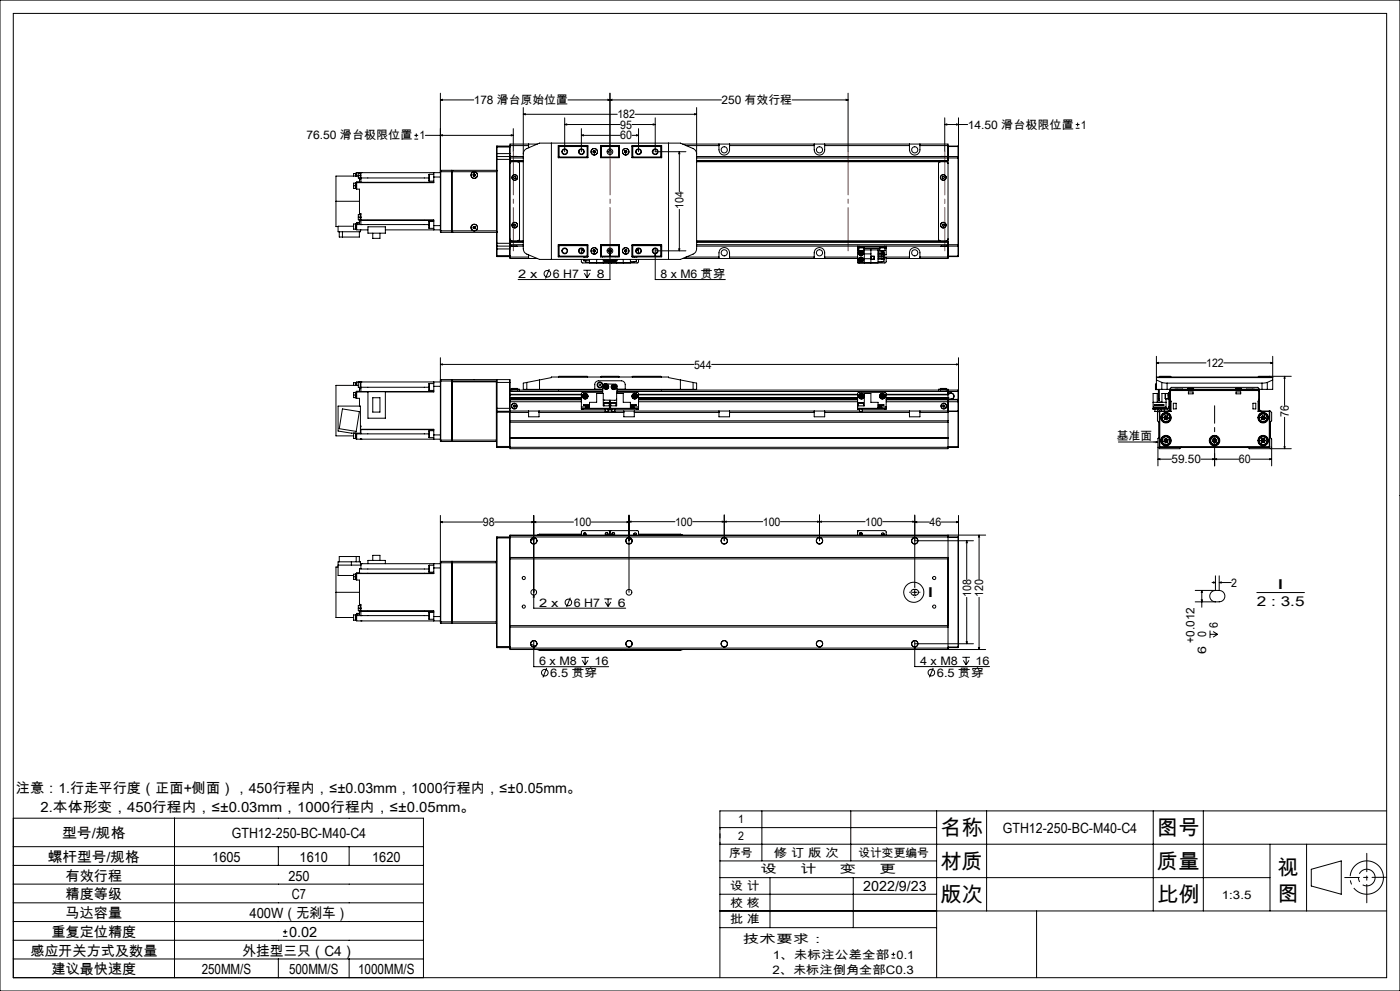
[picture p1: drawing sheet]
<svg xmlns="http://www.w3.org/2000/svg" width="420mm" height="297mm" viewBox="0 0 420 297" stroke-linecap="round" stroke-linejoin="round" font-family="sans-serif">
<g fill="none" stroke="#000" stroke-width=".3">
<path d="M0 0h420v297h-420zM4 4h412v289h-412zM132.1 29.9l.6-.1v.3zM132.1 29.9h10M132.1 27.9v41.3M154 38.6v6.9M157 34.3l.6-.2v.3zM157 32.2v42.4l.3 .9 .4 .5 4.2 1.7h42.2l4.4-1.9 .5-1.2v-42.4M157 34.3h28.2M169.4 37.3l.6-.2v.4zM169.4 37.3h16.7M169.4 35.3v10.2"/>
<path d="M174.4 38.6v6.9M182.4 29.8l.6 .1-.6 .2zM183 29.9l.6-.1v.3zM183 27.9v17.6M189.6 37.3h7M190.5 34.3h18.5M191.6 38.6v6.9M196 37.1l.6 .2-.6 .2zM196.6 35.3v10.2h9.2M208.4 34.1l.6 .2-.6 .1zM216.4 29.9h-46M237.6 29.9h16.8"/>
<path d="M253.8 29.8l.6 .1-.6 .2zM254.4 27.9v17.6M283.4 37.3l.6-.2v.4zM283.4 37.3h6.9M283.4 35.3v10.2M286.9 37.1l.6 .2-.6 .2zM287.5 35.3v11.8M322.7 38.4h1.1M322.7 37.3h1.1M323.3 36.8v1.1M106.1 55.7v.8h.8M106.1 55.7h.9"/>
<path d="M106.6 54.9h-.5v.8M106.6 52h-.5v.8M106.9 54.8l.1 1.7M106.9 51.9v.9M107 54.6v.1M107 54.8h-.4v1.7M107 51.9h-.4v.9M107 54.7v2h.8v7.3M107 54.6h23.1M107.5 52.8h-6.7v7.5M107.5 52.6v.8h.6M107.5 52.6h.8"/>
<path d="M107.8 53.8v.7l-.8 .1M107.8 53.4v.4M107.8 51.7v.1M107.8 53.8h.5M108.1 51.7v1.7h.2M108.1 51.8h-.6v.8M108.3 54.6h.1M108.3 53.3v1.3M108.3 51.7v1.6M108.3 51.7h.1M108.3 53.3h20.4M124.3 41.7h1.1"/>
<path d="M124.3 40.6h1.1M124.9 40v1.1M127.6 40.6h26.4M128.8 52.2v2.1M128.8 52.2h1.3M128.8 54.3h1.3M130.1 51.7v1.4M130.1 53.1v1.6h-23.1M130.1 53.1h2M132.1 51.7h-25.1v1.1M132.1 40.6l.6-.2v.3zM132.2 51l-.1 .5h16.9v-.5h-13.4v.5"/>
<path d="M132.2 51v18.6M132.2 51h3.3M135.5 51v18.6M135.5 51l.1 .1M135.6 51.1h.1M135.6 51.1v.4M135.6 51.5v17.7M142 52.3v.4M142 52.7l.3 .1M142.2 52.1l.3 .2M142.2 52.1l-.2 .2M142.5 52.3l.1 .3"/>
<path d="M142.6 52.6l-.3 .2M149 51.1h.1M149 47v.8M149 46v1M149 47.8v25.1M149 47.8h4M149 46h4M149 44.1h4M149.1 46.9v26.9M149.1 43.8v3.1M149.1 43.8l-.1 2.2M149.1 46.9h3.8"/>
<path d="M149.1 46.9l-.1 .1M149.1 43.8h3.8M152.9 46.9v26.9M152.9 43.8v3.1M152.9 46.9l.1 .1M152.9 43.8h.1M153 46.9h.1M153 47v.8M153 47.8v25.1M153 46.9h4M153 48.1h4M153 43.6h5.6"/>
<path d="M153 47.3h4M153.4 40.4l.6 .2-.6 .1zM153.4 46.9h1.7M154.3 52.9l.5 .3-.2 .3h-.4l-.1-.3zM155.3 48.5l.6 .5v22.6l-.3 .5-.3 .1M157 48.5h-3.4l-.5 .1-.1 .4M157 46.1l.3-.9 .4-.5 4.2-1.8h42.2l4.1 1.8 .5 .5 .3 .9M158.6 43.2v1.1M161.2 43.2h-8.2v3.7M165.4 42.9v34.8M167.5 46.9h.1M167.5 43.7h8.9v3.6h-8.9z"/>
<path d="M167.6 43.8v3.5M167.6 43.8h8.8M167.6 43.8l.1 .1M167.7 43.9h8.4M167.7 43.9v3.2M167.7 47.1l-.1 .1h8.8M167.7 47.1h8.4M174.4 40.6l.6-.2v.3zM174.4 40.6h11.7M176.1 43.9v3.2M176.1 43.9l.2-.1v3.4l-.2-.1M178 45.6l.3 .2"/>
<path d="M178 45.3v.3M178.3 45.2l.3 .1M178.3 45.2l-.3 .1M178.5 45.6l-.2 .2M178.6 45.3l-.1 .3M180.2 43.7l.1 .1M180.2 43.7h5.6v3.6h-5.6zM180.2 43.8h5.6M180.2 47.2h5.6M180.3 43.8v3.4l.1-.1M180.3 43.8l.1 .1M180.4 43.9h5.2"/>
<path d="M180.4 43.9v3.2M180.4 47.1h5.2M185.6 43.9l.1-.1v3.4l-.1-.1M185.6 43.9v3.2M187.4 45.6l.3 .2M187.4 45.3v.3M187.7 45.2l.3 .1M187.7 45.2l-.3 .1M188 45.3v.3M188 45.6l-.3 .2M189.6 40.6h2M189.6 43.7h8.9v3.6h-8.9z"/>
<path d="M189.6 43.8h8.8M189.8 43.9l-.1-.1v3.4l.1-.1M189.8 43.9h8.5M189.8 43.9v3.2M189.8 47.1h8.5M190.3 43.7v.1M191 40.4l.6 .2-.6 .1zM198.3 43.9v3.2M198.3 47.1l.1 .1h-8.8M198.4 43.8v3.5M198.4 46.9h.1M198.4 43.8l-.1 .1"/>
<path d="M200.6 42.9v34.8M203.8 45.5l.1 .6h-.3zM203.8 45.5v11.9M204.8 43.2h79.6v34.3h-18.5M205.8 43.6h9.9M209 48.5h74.8l.5 .2 .1 .3M209 46.9h78.4M209 48.1h75.4M209 47.3h78.4M215.7 43.2a3.2 3.2 0 0 0 .4 2.8 1.58 1.58 0 0 0 1.8 .4 1.58 1.58 0 0 0 1-1.5v-1.7M218.9 43.6h25.4M244.3 43.2a3.2 3.2 0 0 0 .4 2.8 1.56 1.56 0 0 0 1.7 .4 1.56 1.56 0 0 0 1-1.5v-1.7"/>
<path d="M247.4 43.6h25.4M272.8 43.2a3.2 3.2 0 0 0 .5 2.8 1.56 1.56 0 0 0 1.7 .4 1.56 1.56 0 0 0 1-1.5v-1.7M276 43.6h8.4M282.1 48.5l-.5 .5v22.6l.2 .5 .3 .1M282.3 46.9h1.7M282.9 52.9h.3l.1 .4-.2 .2-.3-.1zM284.4 43.8h3M284.4 43.9h3M287.4 46.9v.4M287.4 47.3h.1M287.4 46.9l.1 .2M287.4 43.8v.1"/>
<path d="M287.4 43.9v3M287.4 47.3v26M287.5 47.1v.2M287.5 47.3v26M100.8 60.3v7.6h.6M100.8 60.3h7M101.8 69.5v1.5h6v-1.5M102.7 69.5v1.5M106.1 67.8h-4.7v1.7h6.7v-.6M106.6 67.1h-.5v1.6h.5M106.9 67.1v1.7M107 66.9v.4"/>
<path d="M107 67.3v1.6h3.4M107 67.1h-.4v1.7h.4M107 67.3h21.7M107.5 65.1v.8h22.6v1.7M107.5 65.1h.8M107.8 64h.5v1.1M107.8 64v.3M107.8 66.1v.8h-.8M107.8 65.9v.2M107.8 66.7h-.8v.2M107.8 66.1h.5M108.1 64.3h-.6v.8"/>
<path d="M108.3 64.2h-.2v1.7M108.3 65.1v.9M108.3 67.3h.1M108.3 66v1.3M108.3 68.9h.1M108.3 66h21.8M110.4 68h5.2v1.9h-5.2zM111.8 69.9v1.5h2.2v-1.5M115.6 68.9h16.5M128.8 66.4v2M128.8 66.4h1.3M128.8 68.4h1.3"/>
<path d="M130.1 67.6v1.3M130.1 67.6h2M132.1 69.2h16.9v.4h-13.4M132.1 69.2l.1 .4M132.2 69.6h3.3M135.6 69.5h.1M135.6 69.2v.4M135.6 69.2v.3M135.6 69.5v.1M135.6 69.5l-.1 .1M142 68.4l.3 .1M142 68v.4"/>
<path d="M142.3 67.9l.3 .1M142.3 67.9l-.3 .1M142.6 68v.4M142.6 68.4l-.3 .1M149 69.5h.1M149 72.9v.8M149 73.7v.9M149 74.6l.1 2.3M149 76.6h4M149 72.9h4M149 73.7l.1 .1M149 74.6h4"/>
<path d="M149.1 73.8v3.1M149.1 73.8h3.8M149.1 76.9h3.8M152.9 73.8v3.1M153 71.6l.1 .4 .4 .2h3.5M153 73.7h.1M153 72.9v.8M153 73.8v3.7h8.2M153 72.5h4M153 73.8h4M153 77h5.6M153 73.3h4"/>
<path d="M153 73.7l-.1 .1M153 76.8l-.1 .1M153.4 73.8h1.7M154.1 67.4l.2-.2 .4 .1v.3l-.2 .2-.3-.1zM158.6 76.4v1.1M167.5 73.8h.1M167.5 73.4h8.9v3.6h-8.9zM167.6 73.4v3.5M167.6 76.9h8.8M167.7 73.6v3.2M167.7 73.6h8.4M167.7 76.8h8.4"/>
<path d="M167.7 76.8l-.1 .1M174.4 77.7v.8l.4 .3h8M174.4 74.5v1.4M174.8 75.1h.3M174.8 74.6v.5M175 77.7l.1 .4h1.7M175 77.8l.1 .1M175.1 77h.1M175.1 75.2v.3M175.2 78.1h.4M175.8 76.9v.1M175.8 78.1v.6h1"/>
<path d="M176.1 73.6v3.2M176.1 73.6l.2-.1v3.4l-.2-.1M176.4 73.5h-8.8l.1 .1M176.8 77.7v1.1h12.3v-1.1M178 75.3l.3 .2M178 75v.3M178.3 74.9l.3 .1M178.3 74.9l-.3 .1M178.5 75.3l-.2 .2M178.6 75l-.1 .3M179 77.7v1.1M180.2 73.4h5.6v3.6h-5.6z"/>
<path d="M180.2 76.9h5.6M180.2 73.5h5.6M180.3 76.9l-.1 .1M180.4 73.6l-.1-.1v3.4M180.4 73.6v3.2M180.4 73.6h5.2M180.4 76.8h5.2M180.4 76.8l-.1 .1M180.7 76.9v.1M180.9 76.9v.1M181 77.7v1.1M181.1 78h1.5"/>
<path d="M181.1 77.7v.3M181.3 78a.78 .78 0 0 0 .8 .5 .78 .78 0 0 0 .7-.8 .78 .78 0 0 1-.7 .9 .78 .78 0 0 1-.8-.6zM181.4 76.9v.1M181.7 78l.2 .2M181.9 78v.2M182.2 78l.1 .1M182.3 78.1l-.4 .1M182.3 78v.1M182.6 75.1h.1M182.6 78h.1M182.6 75.3l.1 .2M182.6 75v.1"/>
<path d="M182.6 77.7v.3M182.7 74.9h.6M183 76.1l.1 .6h-.3zM183 74.3v9.5h-27.6M183.4 78h.1M183.4 75.1h.1M183.4 78h1.5M183.4 75v.1M183.4 77.7v.3M183.4 75.3l-.1 .2M183.7 78l.3 .2M184 78v.2"/>
<path d="M184.3 78l-.3 .2M184.6 76.9v.1M184.7 78a.74 .74 0 0 1-.9 .5 .74 .74 0 0 1-.6-.8 .76 .76 0 0 0 .6 .9 .76 .76 0 0 0 .9-.6M184.9 78h.1M184.9 77.7v.3M185 77.7v1.1M185.1 76.9v.1M185.6 73.6l.1-.1v3.4l-.1-.1M185.6 73.6v3.2M187 77.7v1.1M187.4 75.3l.3 .2M187.4 75v.3"/>
<path d="M187.7 74.9l.3 .1M187.7 74.9l-.3 .1M188 75v.3M188 75.3l-.3 .2M189.6 73.4h8.9v3.6h-8.9zM189.6 76.9h8.8M189.6 73.5h8.8l-.1 .1M189.8 73.6l-.1-.1v3.4l.1-.1M189.8 73.6v3.2M189.8 73.6h8.5M189.8 76.8h8.5M190.2 76.9v.1"/>
<path d="M190.2 78.4v.3h-1.1M190.3 76.9v.1M190.9 75.1h.3M190.9 77h.1M190.9 77.7v.7h-1.8M190.9 77.7v.2M191.2 75.1h-.3M191.2 74.6v.5M191.6 77.7v.8l-.4 .3h-8M191.6 74.5v1.4M196.6 76.1l.1 .6h-.3zM196.6 74.3v9.5h21"/>
<path d="M196.6 75.2h9.2M198.3 73.6v3.2M198.3 76.8l.1 .1M198.4 73.4v3.5M198.4 73.8h.1M203.6 74.6h.3l-.1 .6zM203.8 62.8v12.4M204.8 77.5h52.5M205.8 77h9.9M209 72.5h75.4M209 73.8h78.4M209 73.3h78.4"/>
<path d="M215.7 77.5a3.2 3.2 0 0 1 .4-2.9 1.6 1.6 0 0 1 1.8-.3 1.6 1.6 0 0 1 1 1.5v1.7M218.9 77h25.4M244.3 77.5a3.2 3.2 0 0 1 .4-2.9 1.58 1.58 0 0 1 1.7-.3 1.58 1.58 0 0 1 1 1.5v1.7M247.4 77h9.9M257.3 74h.4M257.3 74v.5M257.3 74.5v4.3h6.1v-3.9M257.3 73.8v.2M257.3 74.9h.3M257.3 74.5h.3M257.6 74v.3h1.7v-.3M257.6 75.1h1"/>
<path d="M257.6 75.1h1.6M257.6 74.3v.8M257.7 73.8v.2M257.7 74h7.7M257.9 76l.3 .2M257.9 77.7l.1 .4M257.9 77.7l.8 .3M257.9 75.1a.76 .76 0 0 0-.3 1 .76 .76 0 0 0 1 .4 .76 .76 0 0 0 .4-1M257.9 75.6v.4M257.9 75.6l.4 .2M258 78.1l.3 .1M258 75.1a.75 .75 0 0 0-.4 1 .75 .75 0 0 0 1 .4 .75 .75 0 0 0 .4-1"/>
<path d="M258.2 77.4l.4 .1M258.2 77.4l-.3 .3M258.2 77.4l.1 .8M258.3 75.8l.3 .3M258.3 75.8l-.1 .4M258.3 75.4l.4 .2M258.3 75.4l-.4 .2M258.3 75.4v.4M258.6 75.1l.4 .4M258.6 77.5l.1 .5M258.6 77.5l-.6 .6M258.6 76.1l-.4 .1"/>
<path d="M258.7 75.6l-.1 .5M258.7 75.6l-.8 .4M258.7 78l-.4 .2M259.2 75.1h-.6M259.2 74.3v.8M259.2 74.9l4.7 .1M259.2 74.5h4.7M259.3 74.9v3.9M259.3 76.1h2M259.3 77.5h2M261.3 74.9v3.9M261.3 76.8h1v.9h-1z"/>
<path d="M262.2 76.8v.9M263.4 75.5h1.8v.4M263.4 76.2h1.8v.5h-1.8M263.4 77h1.8v.4h-1.8M263.4 77.7h1.8M263.4 75.9h1.8M263.8 74v.3h1.7M263.9 75.1h1.6M263.9 74.3v.8M264.5 77.4v.3l.3-.2 .4 .2M264.5 75.1v.4M264.5 76.7v.3"/>
<path d="M264.5 78.4v.3h-1.1M264.7 75.5h.3M264.8 77.5h.1M265.2 75.9l-.2 .3-.5-.3v.3M265.2 75.7v.2M265.2 77.7v.2M265.2 77.3h.7v1.2l-.4 .3h-8M265.2 77.7v.7h-1.8M265.2 77h7.6M265.4 74h.5M265.4 73.8v.2M265.5 74.3v.8"/>
<path d="M265.5 74.5h.4M265.6 74l-.1 .3M265.9 74v.5M265.9 73.8v.2M265.9 74.5v1.9h-.7M272.8 77.5a3.2 3.2 0 0 1 .5-2.9 1.58 1.58 0 0 1 1.7-.3 1.58 1.58 0 0 1 1 1.5v1.7M276 77h8.4M282.3 73.8h1.7M282.7 67.4l.2-.2 .3 .1 .1 .3-.3 .2zM284.4 71.6l-.1 .4-.3 .2h-75M284.4 76.9h3M284.4 76.8h3"/>
<path d="M287.4 73.3h.1M287.4 73.3v.5M287.4 76.8h.1M287.4 76.8v.1M287.4 73.8v3M287.5 73.3v.3M287.5 73.6l-.1 .2M287.5 76.8l-.1 .1M287.5 73.6v3.2M164.8 80.6l-1.1 2.9M175 81h2.3M175.3 81.9l.8 1.4"/>
<path d="M176.1 81v2.3M177 81.9l-.9 1.4M106.1 118.4v.8h.5M106.1 118.4h.9M106.6 117.6h-.5v.8M106.6 114.6v.9M106.9 117.5v1.7M106.9 114.6l-.8 .1v.8M107 117.3v.2M107 117.5h-.4v1.7h.4M107 114.6l-.1 .9M107 117.5v1.9h.8v2.3"/>
<path d="M107 117.5h3.4M107 117.3h23.1M107.5 115.5h-6.7v15.1h5.3M107.8 116.5v.8h-.8M107.8 116.1v.4M107.8 114.5h.1M107.8 116.5h.5M108.1 114.5v1.7h.2M108.1 114.5h-.6v1.6h.6M108.3 117.3h.1M108.3 116.1v1.2M108.3 114.5v1.6"/>
<path d="M108.3 114.5h.1M108.3 116.1h20.4M110.4 117.4h5.2v7.9h-5.2zM111.8 119.2h2.2v4.3h-2.2zM128.8 115v2M128.8 115h1.3M128.8 117h1.3M130.1 114.5v1.3M130.1 115.8v1.7h-14.5M130.1 115.8h2M132.1 114.5h-25.1v1M132.1 109.2l.6-.1v.3z"/>
<path d="M132.1 107.2v24.7M132.1 109.2h76.1M132.2 113.8v18.5M132.2 113.8l-.1 .4h16.9M132.2 113.8h3.3M135.5 113.8v18.5M135.5 113.8l.1 .4M135.6 114.2v-.4h13.4v.4M135.6 114.2v17.7M149 114.6h4M149 114.2l-13.4 .1M149 114.6v7.8"/>
<path d="M149.1 113.8v9.5M149.1 113.8l-.1 .8M149.1 113.8h3.8M152.9 113.8v9.5M152.9 113.8l.1 .8M153 119.7v.1M153 114.6v2.7M153 119.8v2.6M153 116.7h.6M153 119.2h21.4M153 117.3v2.4M153 116.9h27.8"/>
<path d="M153 118.3h21.4M153 117.3h27.8M153 119.8h21.4M153 119.7h21.4M153.6 116.4h1.7M153.6 116.6h.1M153.6 116.6h1.7M153.6 116.4v.5M153.6 116.7h1.7M155.3 116.6l-.1 .1M155.3 116.7h.6v.2M155.3 116.4v.5"/>
<path d="M158 116.7h20.4v-1.4a1.14 1.14 0 0 1 1.2-1.2h6.8a1.21 1.21 0 0 1 1.2 1.2v1.4h20.3M158 114.6l-1 .2v1.9h1M158 114.6v2.1M161.9 113.9v2.8M167.6 112.9h8.7M167.6 112.9v.1M167.6 116.7v.2M174.4 119.2h-21.4l21.4 .1M174.4 118.2h-21.4h21.4M175.2 118.5v.5M175.2 119l.4 .2M175.2 118.5l.4 .2"/>
<path d="M175.5 118.3l-.3 .2M175.5 118.3l.4 .2M175.5 118.3l.1 .4M175.6 118.7v.5M175.6 118.7l.3 .2M175.6 118.7l-.4 .3M175.9 118.9l-.3 .3M175.9 118.5v.4M175.9 118.5l-.3 .2M176.3 112.9v.1M178.4 116.6h2.4M180.3 112.9h5.4"/>
<path d="M180.3 112.9v.1M180.8 117.6h-6.2l-.2 .3v4.1M180.8 117.9l.1-2.4 .4-.5 3.5 .2 .3 .4v2.3M181.4 115.8l.1 .4M181.4 115.8l.5 .1M181.5 116.2l.5 .1M181.8 115.5l-.4 .3M181.8 115.5l.3 .1M181.8 115.5l.1 .4M181.9 115.9l-.4 .3M181.9 115.9l.1 .4M181.9 115.9l.3 .1"/>
<path d="M182.1 115.6l.1 .4M182.1 115.6l-.2 .3M182.2 116l-.2 .3M183 119.9v2.8M183.7 115.9l.1 .4M183.7 115.9l.4 .1M183.8 116.3l.5 .1M184 115.6l-.3 .3M184 115.6l.4 .1M184 115.6l.1 .4M184.1 116l.2 .4M184.1 116l.4 .1"/>
<path d="M184.4 115.7l.1 .4M184.4 115.7l-.6 .6M184.5 116.1l-.2 .3M185 119.6l-.5 .4-3.5-.2M185.1 117.6h6.3l.2 .3v4.1M185.1 116.9h102.3M185.1 116.6h2.5M185.1 117.3h102.3M185.7 112.9v.1M189.7 112.9h8.7M189.7 112.9v.1M190 118.6l.1 .4"/>
<path d="M190 118.6l.8 .3M190.1 119l.4 .2M190.4 118.3l.4 .2M190.4 118.3l-.4 .3M190.4 118.3l.1 .9M190.8 118.5v.4M190.8 118.5l-.7 .5M190.8 118.9l-.3 .3M191.6 119.2h65.7M191.6 118.2h65.7M191.6 118.3h65.7M191.6 119.8h65.7"/>
<path d="M191.6 119.7h65.7M191.6 119.3h65.7M198.4 112.9v.1M198.4 116.7v.2M204.1 113.9l-3.5-.7v-.2h-35.2v.2l-7.4 1.4M204.1 113.9v2.8M204.1 113.9l3.8 .7M207.9 114.6l1.1 .2v1.9h-1.1M207.9 114.6v2.1M213.5 109.2h74M258 118.8l.3 .4M258.1 118.5l-.1 .3"/>
<path d="M258.1 118.5l.6 .5M258.4 118.7l-.4 .1M258.4 118.7l-.1 .5M258.5 118.3l.3 .3M258.5 118.3l-.4 .2M258.5 118.3l-.1 .4M258.7 119l-.4 .2M258.8 118.6l-.1 .4M258.8 118.6l-.4 .1M264.3 118.6v.4M264.3 118.6l.8 .3M264.3 119l.4 .2"/>
<path d="M264.7 118.3l.3 .2M264.7 118.3l-.4 .3M264.7 118.3v.9M265 118.5l.1 .4M265 118.5l-.7 .5M265.1 118.9l-.4 .3M265.9 118.2h18.5M265.9 119.2h18.5M265.9 118.3h18.5M265.9 119.8h21.5M282.1 116.6h.1M282.1 116.4h1.7"/>
<path d="M282.1 116.7h-.5v.2M282.1 116.6h1.7M282.1 116.4v.5M282.1 116.7h1.7M283.8 116.6v.1M283.8 116.7h.6v3M283.8 116.4v.5M284.4 119.2l-18.5 .1M284.4 119.7v14.8h-131.4v-11.3M284.4 119.2h.1M284.4 118.2h.1M284.4 119.7h.1"/>
<path d="M284.4 117.8h.9M284.4 119.7h3M284.4 117.9h.9M285.3 117.8a.99 .99 0 0 1 .9 .8 .99 .99 0 0 1-.7 1.1M285.3 117.9a.88 .88 0 0 1 .9 .8 .88 .88 0 0 1-.9 .9M285.3 117.8v.1M285.3 119.6v.1M285.3 119.6l-19.4 .1M286.9 109.1l.6 .1-.6 .2zM287.4 116.9v.4M287.4 119.7l.1 .1M287.4 119.7v.1"/>
<path d="M287.4 119.8v.6M287.4 117.3v2.4M287.5 119.8h-.1M287.5 119.8l-.1 .6M287.5 107.2v26.7M346.6 115.2l.1 1.6M346.6 115.2h.1M346.7 115.2h-.1M346.7 115.1l-.1 .1M346.7 115.2v1.6M346.7 115.1v.1M346.7 116.8h.8"/>
<path d="M346.7 115.2h.2M346.7 115.1h.2M346.9 113h34.9M346.9 113.2h34.9M346.9 113.9l1.6 .7M346.9 108.8l.6-.2v.3zM346.9 106.8v9.9h1.6M346.9 108.8h14.9M347.5 119.4v.6h.3v-.6M347.5 119.4h.3M347.5 116.7v2.7M347.8 112.9h3.4"/>
<path d="M347.8 112.9v.1M347.8 116.7v2.7M348.5 114.6l1.6 .2M348.5 116.7h1.6M348.5 114.6v2.1M349.6 118h.1M349.6 118v1.5M349.6 119.5h.8M349.6 118h.8M349.8 118l-1.2-.1v2.6h-1.4v-2.6h-1.3v4.8h.4M349.8 119.5v2.9M350.1 116.7h.8"/>
<path d="M350.1 114.8h28.5M350.1 114.8v1.9M350.7 117.9h-.3v1.7h.3M350.7 118h.2M350.7 118v4M350.9 117.6h-.2v.4M350.9 116.7l.5-.6h26l.4 .6M350.9 116.7v4.2M351 119.8l.2 .6M351 119.9v1M351.1 119.8l.2 .6M351.1 119.7v.1"/>
<path d="M351.1 119.7l-.1 .1M351.1 119.8h-.1M351.1 117.3v2.4M351.2 112.9v.1M351.4 117l-.3 .3M351.4 116.9v.1M351.4 116.9l-.4 .2 .1 .2M351.4 116.9h26M351.4 117h26M352.5 116.9v-.2h.6v.2M354.8 116.6v.1M356.4 116.6h.1"/>
<path d="M356.4 116.4h1.7M356.4 116.6h1.7M356.4 116.4v.2M356.5 117.5h1.4v.5h-1.4zM358 116.7h.1M358.1 116.4v.2M367.1 108.8h14.7M370.7 116.6v.1M370.7 116.4h1.7M370.7 116.6h1.7M370.7 116.4v.2M370.8 117.5h1.4v.5h-1.4z"/>
<path d="M372.4 116.6l-.1 .1M372.4 116.4v.2M373.9 116.6v.1M375.6 116.9v-.2h.6v.2M377.4 117l.2 .3M377.4 116.9v.1M377.4 116.9l.3 .2-.1 .2M377.5 112.9h3.4M377.5 112.9v.1M377.6 119.7v.1M377.6 119.8l-.2 .6M377.6 119.7l.2 .1"/>
<path d="M377.6 119.8h.2M377.6 117.3v2.4M377.7 116.6v.5M377.7 119.9v1M377.8 119.8l-.2 .6M377.8 116.6h-26.8v.5M377.8 116.7h.8M377.8 116.7v4.2M378.6 116.7h1.6M378.6 114.8v1.9M380.2 114.6l-1.6 .2M380.2 114.6v2.1"/>
<path d="M380.8 112.8l.1 .1M380.9 112.9v.1M381.2 108.6l.6 .2-.6 .1zM381.8 113.9l-1.6 .7M381.8 106.8v9.9h-1.6M385.4 112.8l.1 .6h-.3zM385.4 112.8v8.7M387.4 112.8l-9.9 .1M102.7 122.6l5.1 .8-.9 5.9-5.1-.8zM106.1 129.8v1.6h.5M106.6 129.8v1.7h.4M106.9 129.8v1.7"/>
<path d="M107 129.8v.2M107 130v1.6h25.1M107 130h21.7M108.1 131.6h.1M108.1 127.7v.2M108.1 129.8v-8.1h-6.7v7.5l4 .6h2.9v-1.1h21.8v1.6M108.3 131.6h.1M108.3 128.8h21.8M128.8 129.1v2.1M128.8 129.1h1.3M128.8 131.2h1.3M130.1 130.3v1.3"/>
<path d="M130.1 130.3h2M132.1 131.9l.1 .4M132.1 131.9h16.9M132.2 132.3h3.3M135.6 131.9v.4M135.6 132.3h.1M135.6 132.3h-.1M135.6 132.3v-18h13.3v18M135.6 132.3h13.3M149 122.4v.9M149 133.8h4M149 123.6h9.6"/>
<path d="M149 132.3h-.1M149 123.3l.1 10.8M149 122.4h4M149.1 123.3h-.1M149.1 123.3v10.8M149.1 123.3h3.8M149.1 134.1h3.8M152.9 123.3v10.8M152.9 123.3h.1M153 122.4v.8M153 123.2h5.6M153 126.1h131.4"/>
<path d="M153 126.5h131.4M153 131.1h131.4M153 131.4h131.4M153 120.4h21.4M154 121.5l.6 .1v.3l-.6-.1zM158.6 123.2h3.1M158.6 123.2v1.7h3.1v-1.7M161.7 123.6h25.4M161.7 123.2h19.9M174.4 122.4v.3h.4M174.4 122.4h.4M174.4 122v.4"/>
<path d="M174.4 122h2.4M174.8 122.4h7.8M174.8 122.7h7.8M174.8 122.4v.3M175.8 122v.2h1M176.8 122.4v-1.8h2.2v-2.7h2v3.7h4v-3.7h2v2.7h2.1v1.8M176.8 121.4h-1.7h1.7M181.2 120.8h1.6M181.2 120.8v.8M181.6 123.3h.8M181.6 122.7v.6M182.4 122.7v.6"/>
<path d="M182.4 123.2h1.2M182.6 122.4h.8M182.6 122.7h.4M182.6 122.4v.3M182.8 120.8v.8M183 122.7h.4M183.2 120.8h1.5M183.2 120.8v.8M183.4 122.4h7.7M183.4 122.7h7.7M183.4 122.4v.3M183.6 123.3h.1"/>
<path d="M183.6 122.7v.6M183.7 123.3h.7M184.4 123.3h-.7M184.4 122.7v.6M184.4 123.2h2.7M184.7 120.8v.8M187.1 123.2h3.2M187.1 123.2v1.7h3.2v-1.7M189.1 121.4h1.8h-1.8M190.2 122v.2h-1.1M190.3 123.6h25.4M190.3 123.2h25.4"/>
<path d="M191.1 122.4h.5M191.1 122.4v.3M191.6 122.4v.3h-.5M191.6 122v.4M191.6 122h-2.5M191.6 120.4h65.7M215.7 123.2h3.2M215.7 123.2v1.7h3.2v-1.7M218.9 123.6h25.4M218.9 123.2h25.4M244.3 123.2h3.1M244.3 123.2v1.7h3.1v-1.7"/>
<path d="M247.4 123.6h25.4M247.4 123.2h10.4M257.3 122.4h.4M257.3 121.6h2v-3.7h2v2.7h2.1v1.8M257.5 120.8h1.5M257.5 120.8v.8M257.7 122.4h7.7M257.7 122.4v.3M257.7 122.7h7.7M257.8 123.3h.2M257.8 123.3h.1M257.8 122.7v.6"/>
<path d="M258 123.3h.7M258.7 123.3h-.8M258.7 122.7v.6M258.7 123.2h14.1M259 120.8v.8M263.4 121.4h1.8h-1.8M264.5 122v.2h-1.1M265.4 122.4h.5M265.4 122.4v.3M265.9 122.4v.3h-.5M265.9 122v-4.1l-.3-.3h-7.9l-.4 .3v4.8h.4M265.9 122v.4"/>
<path d="M265.9 122h-2.5M265.9 120.4h21.5M272.8 123.2h3.2M272.8 123.2v1.7h3.2v-1.7M276 123.6h8.4M276 123.2h11.4M283 121.4l.4 .1 .1 .3-.3 .2h-.3l-.1-.4zM284.4 133.9h3M284.4 123.3h3M287.4 133.9h.1M287.4 133.9v.2M287.4 123.2v.1"/>
<path d="M287.4 134.1h-134.5M287.4 120.4v2.8M287.4 123.3v10.6M287.5 133.9l-.1 .2M335.5 132.5h11.9M345.9 122.4h.4M345.9 120.6h3.9M346 122h3.7v.2h-3.7zM346.3 121.4h.7zM346.3 122.4h3.9M346.3 122.7h1.2M346.3 122.4v.3"/>
<path d="M346.5 123.3h.8M346.5 122.7v.6M346.5 123.3h.1M346.8 132.4l.6 .1-.6 .1zM347.3 123.3h-.8M347.3 121.4h.4zM347.3 122.7v.6M347.4 137.6l.6-.1v.3zM347.4 137.6h4M347.4 134.1l.4 .4h6.1l.5-.4M347.5 122.7h.8M347.5 122.4v.3"/>
<path d="M347.8 123.3h.1M347.8 133.9h.1M347.8 133.9l.1 .2M347.8 123.3v10.6M347.9 133.9v.2M347.9 134.1h32.9M347.9 133.9h32.9M347.9 123.3h3.4M347.9 123.3v10.6M348 121.4h.5zM348.3 122.7h1.9M348.3 122.4v.3"/>
<path d="M348.4 122.7v.5M348.8 121.4h.4zM349.1 125.1l.3 .6M349.1 125.1l.7 .1M349.2 132.3l.5 .4M349.3 131.7l-.1 .6M349.3 131.7l.5 .3M349.3 122.7v.5M349.4 125.7l.6 .1M349.6 124.6l.6 .1M349.6 124.6l-.5 .5M349.6 124.6l.2 .6"/>
<path d="M349.8 132l-.6 .3M349.8 132l-.1 .7M349.8 132l.5 .5M349.8 125.2l.6 .1M349.8 125.2l-.4 .5M349.8 125.2l.2 .6M349.9 131.4l.5 .4M349.9 131.4l-.6 .3M349.9 131.4l-.1 .6M350.2 124.7l.2 .6M350.2 124.7l-.4 .5M350.2 122.4v.3"/>
<path d="M350.3 132.5l-.6 .2M350.4 131.8l-.1 .7M350.4 131.8l-.6 .2M350.4 125.3l-.4 .5M350.7 122l-.5 .4M350.7 122h.2M350.9 122.5h.1M350.9 122.3v.2M350.9 122.1l-.7 .6M350.9 122.6l-.5 .6M350.9 120.9v1.4M350.9 122.3v.3"/>
<path d="M350.9 122.6h.2M350.9 120.9h.2M351 122.6l-.4 .6M351.1 120.9h.1M351.1 120.9v1.7M351.2 122.5l-.1 .1M351.2 123.2l.1 .1M351.2 120.4h.1M351.2 123.2h-3.5l-.5 .4v2.5l.5 .4v4.6l-.3 .3v8.2M351.2 120.4v2.8M351.3 120.4v2.9M352 120.9h.8v1.7h-.8z"/>
<path d="M354.3 134.1h20.1M363.7 132.2l.5 .5M363.8 137.5l.6 .1-.6 .2zM363.9 131.5l-.2 .7M363.9 131.5l.5 .5M364.4 137.6l.6-.1v.3zM364.4 135.9v3.7M364.4 132l-.2 .7M364.4 132l.4 .5M364.4 132l-.7 .2M364.6 131.4l.4 .5M364.6 131.4l-.7 .1"/>
<path d="M364.6 131.4l-.2 .6M364.8 132.5l-.6 .2M365 131.9l-.2 .6M365 131.9l-.6 .1M371.7 137.6h-11.4M374.4 134.1l.4 .4h12.6M375.2 137.6h6.3M375.9 120.9h.8v1.7h-.8zM377.4 120.4h.2M377.4 123.3h3.4M377.4 120.4v2.9M377.6 122.5v.1"/>
<path d="M377.6 123.2l-.2 .1M377.6 123.2h3.5l.4 .4v2.5l-.4 .4v4.6l.4 .4v8.1M377.6 120.4v2.8M377.6 120.9h.1M377.6 120.9v1.7M377.6 122.6h.2M377.6 120.9h.2M377.7 122.6l.4 .6M377.8 120.9v1.6M377.8 120.9v1.7M377.8 122.5v.1M377.8 122.6l.6 .6"/>
<path d="M378.3 125.1l.2 .6M378.3 125.1l.7 .1M378.3 132.1l.3 .5M378.5 125.7l.7 .1M378.6 131.5l-.3 .6M378.6 131.5l.4 .5M378.7 124.6l-.4 .5M378.7 124.6l.6 .1M378.7 124.6l.5 1.2M379 125.2l.6 .1M379 125.2l-.5 .5M379 132l-.4 .6"/>
<path d="M379 132l.3 .6M379.2 131.5l.4 .5M379.2 131.5h-.6M379.2 131.5l-.2 .5M379.3 132.6h-.7M379.3 124.7l.3 .6M379.3 124.7l-.3 .5M379.6 125.3l-.4 .5M379.6 132l-.3 .6M379.6 132l-1.3 .1M380.8 133.9h.1M380.8 123.3h.1"/>
<path d="M380.8 133.9v.2M380.8 123.3v10.6M380.9 137.5l.6 .1-.6 .2zM380.9 133.9l-.1 .2M380.9 123.3v10.6M381.5 134.1l-.4 .4M385.2 133.9h.3l-.1 .6zM385.4 125.1v9.4M132.1 156.5l.6-.2v.3zM132.1 154.5v31.9M132.1 156.5h12.8M148.4 156.5h23.6"/>
<path d="M159.5 156.3l.6 .2-.6 .1zM160.1 156.5l.6-.2v.3zM160.1 154.5v27.8h27.6M175.1 159.9v.3l.7-.1v-.2M175.2 159.7h.4M177.4 156.5h11.3M182.8 159.1h.4M183 159.1v1.3M188.1 156.3l.6 .2-.6 .1zM188.7 156.3l.6-.1v.3zM188.7 154.3v23.2M188.7 156.3h13.8"/>
<path d="M190.2 159.9v.2l.7 .1v-.3M207.8 156.3h21M216.7 156.2l.6 .1-.6 .2zM217.3 154.3v7.8M217.3 156.3l.6-.1v.3zM234.1 156.3h25.4M245.3 156.2l.6 .1-.6 .2zM245.9 156.3l.6-.1v.3zM245.9 154.3v7.8M257.3 159.5l.3-.5h7.9l.4 .4v1M257.5 159.1h-.2v1.3M264.5 159.9v.2l.7 .1v-.3"/>
<path d="M264.8 156.3h9.6M273.8 156.2l.6 .1-.6 .2zM274.4 156.5l.6-.2v.3zM274.4 154.3v21.6M274.4 156.5h4.4M282.4 156.5h5.1M286.9 156.3l.6 .2-.6 .1zM287.5 154.5v39.4M100.8 177.5v7.6h5.3M100.8 177.5h7M101.4 169.9h-.6v7.6M101.4 169.4h6.9"/>
<path d="M101.8 168.4v-1.6h6v1.6M105.4 168.4v1M106.1 172.9v.7h.5M106.1 172.9h.9M106.6 172.1h-.5v.8M106.9 172v1.7M106.9 166.8v1.6M107 171.8v.1M107 172h-.4v1.7h.4M107 171.9v1.9h.8v7.3M107 171.8h23.1M108.3 170.4h-.5v1.3l-.8 .1"/>
<path d="M108.3 170.4l20.4 .1M108.3 168.9h.1M108.3 168.9v1.5M110.4 168.9v-.9h5.2v.9M111.8 168v-1.6h2.2v1.6M128.8 169.4v2.1M128.8 169.4h1.3M128.8 171.5h1.3M130.1 168.9v1.3M130.1 170.2v1.7h-23.1M130.1 170.2h2M132.1 168.9h-24v-.5h-6.7v4.1h4.7"/>
<path d="M132.2 168.2v18.6M132.2 168.2l-.1 .5h16.9M132.2 168.2h3.3M135.5 168.2v18.6M135.5 168.2l.1 .1M135.6 168.7v18M135.6 168.3v18.4M135.6 168.3v.4M149 168.3v18.4M149 168.2l-13.4 .1M149 161.3h4M149.1 160.9v33.2"/>
<path d="M149.1 160.9h3.8M152.9 160.9v33.2M152.9 160.9l.1 .1M153 167.1h131.4M153 167.5h131.4M153 160.9h134.4M153 160.5h131.4M160.1 178.4l.2 .6h-.3zM160.7 161.4l-1.5 .6M171.1 179.1l-1.1 2.9M174.4 160.4v-1l.4-.4h7.8l.4 .5 .3-.5h7.9l.4 .4v1M174.4 160.1h-12.5l-.7 .3"/>
<path d="M175 160a.37 .37 0 0 1 .4-.3 .37 .37 0 0 1 .4 .3 .37 .37 0 0 1-.3 .4M175 160l.3 .4M175 160.1h.1M181.3 179.5h2.3M181.7 160.4a.44 .44 0 0 1 0-.7 .44 .44 0 0 1 .6 0 .44 .44 0 0 1-.1 .7M182.4 179.5v2.2M183.7 160.4a.43 .43 0 0 1 0-.7 .43 .43 0 0 1 .6 0 .43 .43 0 0 1 0 .7M188.7 161.1l.3 .4 .5 .1M189.1 161.3v.3M190.5 160.4a.36 .36 0 0 1-.2-.6 .36 .36 0 0 1 .6 0 .36 .36 0 0 1-.2 .6M190.9 160.1h.1M191.6 160.1h12.5l.7 .3"/>
<path d="M258 160.4a.43 .43 0 0 1-.1-.7 .43 .43 0 0 1 .7 0 .43 .43 0 0 1-.1 .7M264.8 160.4a.36 .36 0 0 1-.2-.6 .36 .36 0 0 1 .5 0 .36 .36 0 0 1-.2 .6M273.6 176.8a1.12 1.12 0 0 1 1.3-.1 1.12 1.12 0 0 1 .5 1.2 1.11 1.11 0 0 1-1.4 .5 1.11 1.11 0 0 1-.6-1.3zM273.7 177.5h1.4M274.4 162.1h17.6M274.4 176.8v1.4M284.4 160.4v34.3M284.4 161.1h3M287.4 160.9v.2M287.4 161.1v32.8M290 162.1l.2 .6h-.3zM290 162.1v11.6"/>
<path d="M290 179v13.9M293.7 160.4l.2 .6h-.4zM293.7 160.4v13.3M293.7 179v15.7M295.7 160.4h-142.7v34.3h142.7M360.4 179.8h.3l-.2 .6zM360.5 176.9v5.1M360.5 176.9l.2 .6h-.3zM363.6 174.6h1M364 174.4l.6 .2-.6 .1zM364.6 172.6v4.3a1.71 1.71 0 0 0-1.7 1.8 1.71 1.71 0 0 0 1.7 1.7M365.8 174.6l.6-.2v.3z"/>
<path d="M365.8 176.9a1.71 1.71 0 0 1 1.7 1.8 1.71 1.71 0 0 1-1.7 1.7h-7.2M365.8 172.6v4.3M365.8 174.6h3.6M365.8 176.9h-7.2M377 177.6h14.3M106.6 184.3h-.5v1.6h.5M106.9 184.2v1.7M107 184.1v.4M107 184.5v1.6h25.1M107 184.2h-.4v1.7h.4M107 184.5h21.7M107.5 182.3v.8h.6"/>
<path d="M107.5 182.3h.8M107.8 181.1h.5v1.2M107.8 181.1v.4M107.8 183.3v.8h-.8M107.8 183.1v.2M107.8 183.8h-.8v.3M107.8 183.3h.5M108.1 181.5h-.6v.8M108.3 181.4h-.2v1.7h.2M108.3 182.3v.8M108.3 183.1v.1M108.3 184.5h.1"/>
<path d="M108.3 183.2v1.3M108.3 186.1h.1M108.3 183.1h21.8v1.7M108.3 183.2h21.8M128.8 183.5v2.1M128.8 183.5h1.3M128.8 185.6h1.3M130.1 184.8v1.3M130.1 184.8h2M132.1 186.4l.1 .4M132.1 186.4h16.9M132.2 186.8h3.3"/>
<path d="M135.6 186.7l13.4 .1M135.6 186.7l-.1 .1M149 193.7h4M149.1 194.1h3.8M153 194.2h131.4M153 187.9h131.4M153 187.5h131.4M153 194l-.1 .1M159.2 193l1.5 .7M160.1 193.9l.2 .6h-.3zM160.1 192v7.8h22.5M161.2 194.7l.7 .2h16.5"/>
<path d="M174.4 197h2.3M174.7 197.9l.8 1.4M175.5 197v2.3M176.4 197.9l-.9 1.4M178.4 194.9h1.2M178.4 194.7v.2M179.6 194.9h6.8M179.6 194.7v.2M181.6 180.4l.8 1.3M183.3 180.4l-.9 1.3M186.4 194.9h1.2M186.4 194.7v.2"/>
<path d="M187.6 194.7v.2M204.8 194.7l-.7 .2h-16.5M274.4 193.9l.2 .6h-.3zM274.4 192v7.8h22.5M274.4 192.9h17.6M284.4 194.1h3M284.4 193.9h3M287.4 193.9v.2M287.4 193.9h.1M287.5 193.9l-.1 .2M288.7 197h2.3M289 197.9l.8 1.3"/>
<path d="M289.8 197v2.2M289.9 192.3h.3l-.2 .6zM290.7 197.9l-.9 1.3M293.5 194.1h.4l-.2 .6zM363 189v2.2M363 190.1h2.3M363.9 189.3l1.4 .8M365.3 190.1l-1.4 .9M164 200.2l-1.1 2.8M280 200.2l-1.2 2.8M4 245.2h123v47.8M4 253.7h123"/>
<path d="M4 259.4h123M52.4 245.2v47.8M83.5 253.7v5.7M104.7 253.7v5.7M216 253h200M216 248h65M216 258h65M228.6 243v15M255.2 243v15M281 243v50M296 243v30M346 243v30"/>
<path d="M361 243v30M381 253v20M392 253v20M416 243h-200v50M4 265h123M4 270.6h123M4 276.2h123M84.9 279.3h1.3M85.5 278.6v1.3M216 278h65M216 273h200M216 263h165"/>
<path d="M216 268h65M231 263v15M256 263v15M311 273v20M393.4 260.5l9-2.5v10l-9-2.5zM4 281.8h123M4 287.4h123M83.5 287.4v5.6M84.9 280.6h1.3M104.7 287.4v5.6M267.4 287.2h1.2M267.4 286h1.2"/>
<path d="M268 285.5v1.1"/>
<circle cx="142.3" cy="52.5" r=".97"/>
<circle cx="142.3" cy="52.5" r="1.01"/>
<circle cx="154.4" cy="53.2" r=".85"/>
<circle cx="154.4" cy="53.2" r=".82"/>
<circle cx="169.4" cy="45.5" r=".72"/>
<circle cx="169.4" cy="45.5" r=".86"/>
<circle cx="174.4" cy="45.5" r=".71"/>
<circle cx="174.4" cy="45.5" r=".85"/>
<circle cx="178.3" cy="45.5" r=".98"/>
<circle cx="178.3" cy="45.5" r=".95"/>
<circle cx="183" cy="45.5" r=".85"/>
<circle cx="183" cy="45.5" r=".43"/>
<circle cx="187.7" cy="45.5" r=".98"/>
<circle cx="187.7" cy="45.5" r=".96"/>
<circle cx="191.6" cy="45.5" r=".71"/>
<circle cx="191.6" cy="45.5" r=".85"/>
<circle cx="196.5" cy="45.5" r=".86"/>
<circle cx="196.6" cy="45.5" r=".71"/>
<circle cx="217.3" cy="44.9" r=".92"/>
<circle cx="245.9" cy="44.9" r=".92"/>
<circle cx="274.4" cy="44.9" r=".93"/>
<circle cx="283" cy="53.2" r=".85"/>
<circle cx="283" cy="53.2" r=".81"/>
<circle cx="142.3" cy="68.2" r=".99"/>
<circle cx="142.3" cy="68.2" r=".96"/>
<circle cx="154.4" cy="67.5" r=".86"/>
<circle cx="154.4" cy="67.5" r=".82"/>
<circle cx="169.4" cy="75.2" r=".72"/>
<circle cx="169.4" cy="75.2" r=".87"/>
<circle cx="174.4" cy="75.2" r=".71"/>
<circle cx="174.4" cy="75.2" r=".86"/>
<circle cx="178.3" cy="75.2" r=".96"/>
<circle cx="178.3" cy="75.2" r=".98"/>
<circle cx="183" cy="75.2" r=".85"/>
<circle cx="183" cy="75.2" r=".43"/>
<circle cx="187.7" cy="75.2" r=".98"/>
<circle cx="187.7" cy="75.2" r=".97"/>
<circle cx="191.6" cy="75.2" r=".71"/>
<circle cx="191.6" cy="75.2" r=".86"/>
<circle cx="196.6" cy="75.2" r=".87"/>
<circle cx="196.6" cy="75.2" r=".71"/>
<circle cx="217.3" cy="75.8" r=".92"/>
<circle cx="245.9" cy="75.7" r=".92"/>
<circle cx="258.3" cy="77.8" r=".77"/>
<circle cx="258.3" cy="77.8" r=".74"/>
<circle cx="274.4" cy="75.8" r=".93"/>
<circle cx="283" cy="67.5" r=".8"/>
<circle cx="283" cy="67.5" r=".87"/>
<circle cx="164.2" cy="82" r=".99"/>
<circle cx="175.6" cy="118.7" r=".74"/>
<circle cx="175.6" cy="118.7" r=".78"/>
<circle cx="175.6" cy="118.7" r=".86"/>
<circle cx="180" cy="115.4" r=".77"/>
<circle cx="180" cy="115.4" r=".85"/>
<circle cx="180" cy="115.4" r=".28"/>
<circle cx="181.8" cy="115.9" r=".77"/>
<circle cx="181.9" cy="115.9" r=".73"/>
<circle cx="184.1" cy="116" r=".74"/>
<circle cx="190.4" cy="118.7" r=".73"/>
<circle cx="190.4" cy="118.7" r=".85"/>
<circle cx="258.4" cy="118.7" r=".76"/>
<circle cx="258.4" cy="118.7" r=".75"/>
<circle cx="258.4" cy="118.7" r=".85"/>
<circle cx="264.7" cy="118.7" r=".86"/>
<circle cx="264.7" cy="118.7" r=".73"/>
<circle cx="154.3" cy="121.7" r=".8"/>
<circle cx="154.3" cy="121.7" r=".86"/>
<circle cx="283.1" cy="121.7" r=".86"/>
<circle cx="283.1" cy="121.7" r=".82"/>
<circle cx="349.8" cy="125.2" r="1.19"/>
<circle cx="349.8" cy="125.2" r="1.43"/>
<circle cx="349.8" cy="132" r="1.43"/>
<circle cx="349.8" cy="125.2" r="1.57"/>
<circle cx="349.8" cy="132.1" r="1.57"/>
<circle cx="349.8" cy="132.1" r="1.19"/>
<circle cx="364.4" cy="132" r="1.18"/>
<circle cx="364.4" cy="132" r="1.43"/>
<circle cx="364.4" cy="132.1" r="1.57"/>
<circle cx="378.9" cy="125.2" r="1.43"/>
<circle cx="378.9" cy="132" r="1.43"/>
<circle cx="378.9" cy="125.2" r="1.57"/>
<circle cx="378.9" cy="132.1" r="1.57"/>
<circle cx="378.9" cy="132" r="1.18"/>
<circle cx="378.9" cy="125.2" r="1.22"/>
<circle cx="378.9" cy="125.2" r="1.18"/>
<circle cx="378.9" cy="132.1" r="1.21"/>
<circle cx="157.1" cy="173.2" r=".47"/>
<circle cx="160.1" cy="177.5" r=".85"/>
<circle cx="160.1" cy="162.1" r=".98"/>
<circle cx="160.1" cy="162.1" r=".94"/>
<circle cx="182" cy="160" r=".34"/>
<circle cx="184" cy="160" r=".35"/>
<circle cx="188.7" cy="162.1" r=".93"/>
<circle cx="188.7" cy="177.5" r=".85"/>
<circle cx="188.7" cy="162.1" r=".98"/>
<circle cx="217.3" cy="162.1" r=".93"/>
<circle cx="217.3" cy="162.1" r=".98"/>
<circle cx="245.8" cy="162.1" r=".97"/>
<circle cx="245.8" cy="162.1" r=".93"/>
<circle cx="258.3" cy="160" r=".34"/>
<circle cx="274.1" cy="177.5" r="3"/>
<circle cx="274.4" cy="162.1" r=".97"/>
<circle cx="274.4" cy="162.1" r=".93"/>
<circle cx="280.3" cy="173.2" r=".48"/>
<circle cx="157.1" cy="181.8" r=".47"/>
<circle cx="160.1" cy="193" r=".94"/>
<circle cx="160.1" cy="192.9" r=".97"/>
<circle cx="170.5" cy="180.6" r="1"/>
<circle cx="188.7" cy="192.9" r=".93"/>
<circle cx="188.7" cy="192.9" r=".98"/>
<circle cx="217.3" cy="192.9" r=".93"/>
<circle cx="217.3" cy="192.9" r=".98"/>
<circle cx="245.8" cy="192.9" r=".93"/>
<circle cx="245.8" cy="192.9" r=".96"/>
<circle cx="274.4" cy="192.9" r=".93"/>
<circle cx="274.4" cy="192.9" r=".96"/>
<circle cx="280.3" cy="181.8" r=".48"/>
<circle cx="163.4" cy="201.6" r=".99"/>
<circle cx="279.4" cy="201.6" r=".98"/>
</g>
<path d="M412.4 262.3a2.5 2.5 0 0 0-4.1-1.1 2.5 2.5 0 0 0 1 4.2 2.5 2.5 0 0 0 3.2-2.9l-.1-.2" fill="none" stroke="#000" stroke-width=".3" stroke-dasharray="30.5 1.3 1.3 1.3" stroke-dashoffset="24.5" stroke-linecap="butt"/>
<path d="M414.8 261.5a5 5 0 0 0-8.3-2 5 5 0 0 0 2.2 8.3 5 5 0 0 0 6.2-6l-.1-.3" fill="none" stroke="#000" stroke-width=".3" stroke-dasharray="30.5 1.3 1.3 1.3" stroke-dashoffset="16.7" stroke-linecap="butt"/>
<path d="M364.4 121.6v14.3" fill="none" stroke="#000" stroke-width=".3" stroke-dasharray="30.5 1.3 1.3 1.3" stroke-dashoffset="25.2"/>
<path d="M273 177.5h-.1M274.4 176.1v-.2M274.4 178.9v.2M275.9 177.5h.1" fill="none" stroke="#000" stroke-width=".3" stroke-dasharray="30.5 1.3 1.3 1.3"/>
<path d="M410 255.7v14.9" fill="none" stroke="#000" stroke-width=".3" stroke-dasharray="30.5 1.3 1.3 1.3" stroke-dashoffset="25"/>
<path d="M403.4 263l12.6-.1" fill="none" stroke="#000" stroke-width=".3" stroke-dasharray="30.5 1.3 1.3 1.3" stroke-dashoffset="26.1"/>
<path d="M216 248v5" fill="none" stroke="#000" stroke-width=".3" stroke-dasharray="30.5 1.3 1.3 1.3" stroke-dashoffset="29.9"/>
<path d="M154 45.5v29.7M183 45.5v29.7M254.4 45.5v29.7M283.4 45.5v29.7" fill="none" stroke="#f00" stroke-width=".3" stroke-dasharray="30.5 1.3 1.3 1.3" stroke-dashoffset="17.5"/>
<g fill="#000">
<path d="M346.8 132.4l.6 .1-.6 .1z"/>
<path d="M132.1 29.9l.6-.1v.3zM182.4 29.8l.6 .1-.6 .2zM132.1 40.6l.6-.2v.3zM153.4 40.4l.6 .2-.6 .1z"/>
<path d="M157 34.3l.6-.2v.3zM208.4 34.1l.6 .2-.6 .1z"/>
<path d="M169.4 37.3l.6-.2v.4zM196 37.1l.6 .2-.6 .2z"/>
<path d="M286.9 37.1l.6 .2-.6 .2zM283.4 37.3l.6-.2v.4zM253.8 29.8l.6 .1-.6 .2zM183 29.9l.6-.1v.3z"/>
<path d="M203.8 45.5l.1 .6h-.3zM203.6 74.6h.3l-.1 .6zM385.4 112.8l.1 .6h-.3zM385.2 133.9h.3l-.1 .6zM293.7 160.4l.2 .6h-.4zM293.5 194.1h.4l-.2 .6zM290 162.1l.2 .6h-.3zM289.9 192.3h.3l-.2 .6z"/>
<path d="M132.1 109.2l.6-.1v.3zM286.9 109.1l.6 .1-.6 .2zM174.4 40.6l.6-.2v.3zM191 40.4l.6 .2-.6 .1zM196.6 76.1l-.2 .6h.3zM183 76.1l-.2 .6h.3zM364.4 137.6l.6-.1v.3zM380.9 137.5l.6 .1-.6 .2zM132.1 156.5l.6-.2v.3zM159.5 156.3l.6 .2-.6 .1zM160.1 156.5l.6-.2v.3zM188.1 156.3l.6 .2-.6 .1zM160.1 178.4l-.1 .6h.3zM160.1 193.9l-.1 .6h.3zM274.4 193.9l-.1 .6h.3zM188.7 156.3l.6-.1v.3zM216.7 156.2l.6 .1-.6 .2z"/>
<path d="M381.2 108.6l.6 .2-.6 .1zM346.9 108.8l.6-.2v.3z"/>
<path d="M363.8 137.5l.6 .1-.6 .2zM347.4 137.6l.6-.1v.3zM286.9 156.3l.6 .2-.6 .1zM274.4 156.5l.6-.2v.3z"/>
<path d="M217.3 156.3l.6-.1v.3zM245.3 156.2l.6 .1-.6 .2z"/>
<path d="M245.9 156.3l.6-.1v.3zM273.8 156.2l.6 .1-.6 .2z"/>
<path d="M360.5 176.9l.2 .6h-.3zM360.4 179.8h.3l-.2 .6z"/>
<path d="M365.8 174.6l.6-.2v.3zM364 174.4l.6 .2-.6 .1z"/>
</g>
<g font-size="6.3">
<text x="282.1" y="250.3">名称</text>
<text x="347.1" y="250.3">图号</text>
<text x="282.1" y="260.3">材质</text>
<text x="347.1" y="260.3">质量</text>
<text x="383.3" y="262.1">视</text>
<text x="383.3" y="269.9">图</text>
<text x="282.1" y="270.3">版次</text>
<text x="347.1" y="270.3">比例</text>
</g>
<g font-size="4.2">
<text x="4.8" y="237.6">注意：1.行走平行度（正面+侧面），450行程内，≤±0.03mm，1000行程内，≤±0.05mm。</text>
<text x="12.2" y="243.3">2.本体形变，450行程内，≤±0.03mm，1000行程内，≤±0.05mm。</text>
<text x="18.6" y="251.3">型号/规格</text>
<text x="69.5" y="251.3">GTH12-250-BC-M40-C4</text>
<text x="300.8" y="249.5">GTH12-250-BC-M40-C4</text>
<text x="14.4" y="258.3">螺杆型号/规格</text>
<text x="19.7" y="263.9">有效行程</text>
<text x="63.7" y="258.3">1605</text>
<text x="86.5" y="263.9">250</text>
<text x="89.9" y="258.3">1610</text>
<text x="111.7" y="258.3">1620</text>
<text x="19.7" y="269.5">精度等级</text>
<text x="87.6" y="269.5">C7</text>
<text x="259" y="267">2022/9/23</text>
<text x="19.7" y="275.2">马达容量</text>
<text x="74.9" y="275.2">400W（无刹车）</text>
<text x="15.5" y="280.8">重复定位精度</text>
<text x="86.7" y="280.8">0.02</text>
<text x="9.1" y="286.4">感应开关方式及数量</text>
<text x="72.7" y="286.4">外挂型三只（C4）</text>
<text x="15.5" y="292">建议最快速度</text>
<text x="60.5" y="292">250MM/S</text>
<text x="86.7" y="292">500MM/S</text>
<text x="107.4" y="292">1000MM/S</text>
</g>
<g font-size="4.1">
<text x="278.2" y="179">I</text>
<text x="383.2" y="176.4">I</text>
<text x="377.1" y="181.6">2 : 3.5</text>
</g>
<g font-size="3.5">
<text x="142.1" y="31.2">178 滑台原始位置</text>
<text x="185.2" y="35.5">182</text>
<text x="216.5" y="31.2">250 有效行程</text>
<text x="91.9" y="41.8">76.50 滑台极限位置 1</text>
<text x="186.1" y="41.8">60</text>
<text x="186.1" y="38.6">95</text>
<text x="290.3" y="38.6">14.50 滑台极限位置 1</text>
<text x="205.1" y="62.7" transform="rotate(-90 205.1 62.7)">104</text>
<text x="155.4" y="83.3">2 x</text>
<text x="165.9" y="83.3">6 H7</text>
<text x="179.1" y="83.3">8</text>
<text x="198.2" y="83.3">8 x M6 贯穿</text>
<text x="208.2" y="110.5">544</text>
<text x="361.8" y="110">122</text>
<text x="386.7" y="125" transform="rotate(-90 386.7 125)">76</text>
<text x="335.1" y="132">基准面</text>
<text x="351.4" y="138.9">59.50</text>
<text x="371.7" y="138.9">60</text>
<text x="144.9" y="157.7">98</text>
<text x="172.1" y="157.7">100</text>
<text x="202.5" y="157.6">100</text>
<text x="228.8" y="157.6">100</text>
<text x="259.6" y="157.6">100</text>
<text x="278.9" y="157.7">46</text>
<text x="291.3" y="179" transform="rotate(-90 291.3 179)">108</text>
<text x="295" y="179" transform="rotate(-90 295 179)">120</text>
<text x="369.4" y="175.8">2</text>
<text x="161.7" y="181.8">2 x</text>
<text x="172.2" y="181.8">6 H7</text>
<text x="185.4" y="181.8">6</text>
<text x="361.8" y="190.8" transform="rotate(-90 361.8 190.8)">0</text>
<text x="365.4" y="188.4" transform="rotate(-90 365.4 188.4)">6</text>
<text x="358.3" y="192.6" transform="rotate(-90 358.3 192.6)">+0.012</text>
<text x="361.8" y="196.1" transform="rotate(-90 361.8 196.1)">6</text>
<text x="161.7" y="199.3">6 x M8</text>
<text x="165.1" y="202.8">6.5 贯穿</text>
<text x="178.4" y="199.3">16</text>
<text x="276" y="199.3">4 x M8</text>
<text x="281.1" y="202.8">6.5 贯穿</text>
<text x="292.6" y="199.3">16</text>
<text x="221.4" y="246.8">1</text>
<text x="221.4" y="251.8">2</text>
<text x="218.8" y="256.8">序号</text>
<text x="232.2" y="256.8">修 订 版 次</text>
<text x="257.5" y="256.8">设计变更编号</text>
<text x="228.2" y="261.8">设</text>
<text x="240.1" y="261.8">计</text>
<text x="252" y="261.8">变</text>
<text x="263.9" y="261.8">更</text>
<text x="219.1" y="266.7">设 计</text>
<text x="366.6" y="269.3">1:3.5</text>
<text x="219.1" y="271.7">校 核</text>
<text x="219.1" y="276.7">批 准</text>
<text x="222.9" y="282.7">技术要求：</text>
<text x="231.8" y="287.3">1、未标注公差全部 0.1</text>
<text x="231.7" y="291.8">2、未标注倒角全部C0.3</text>
</g>
</svg>
